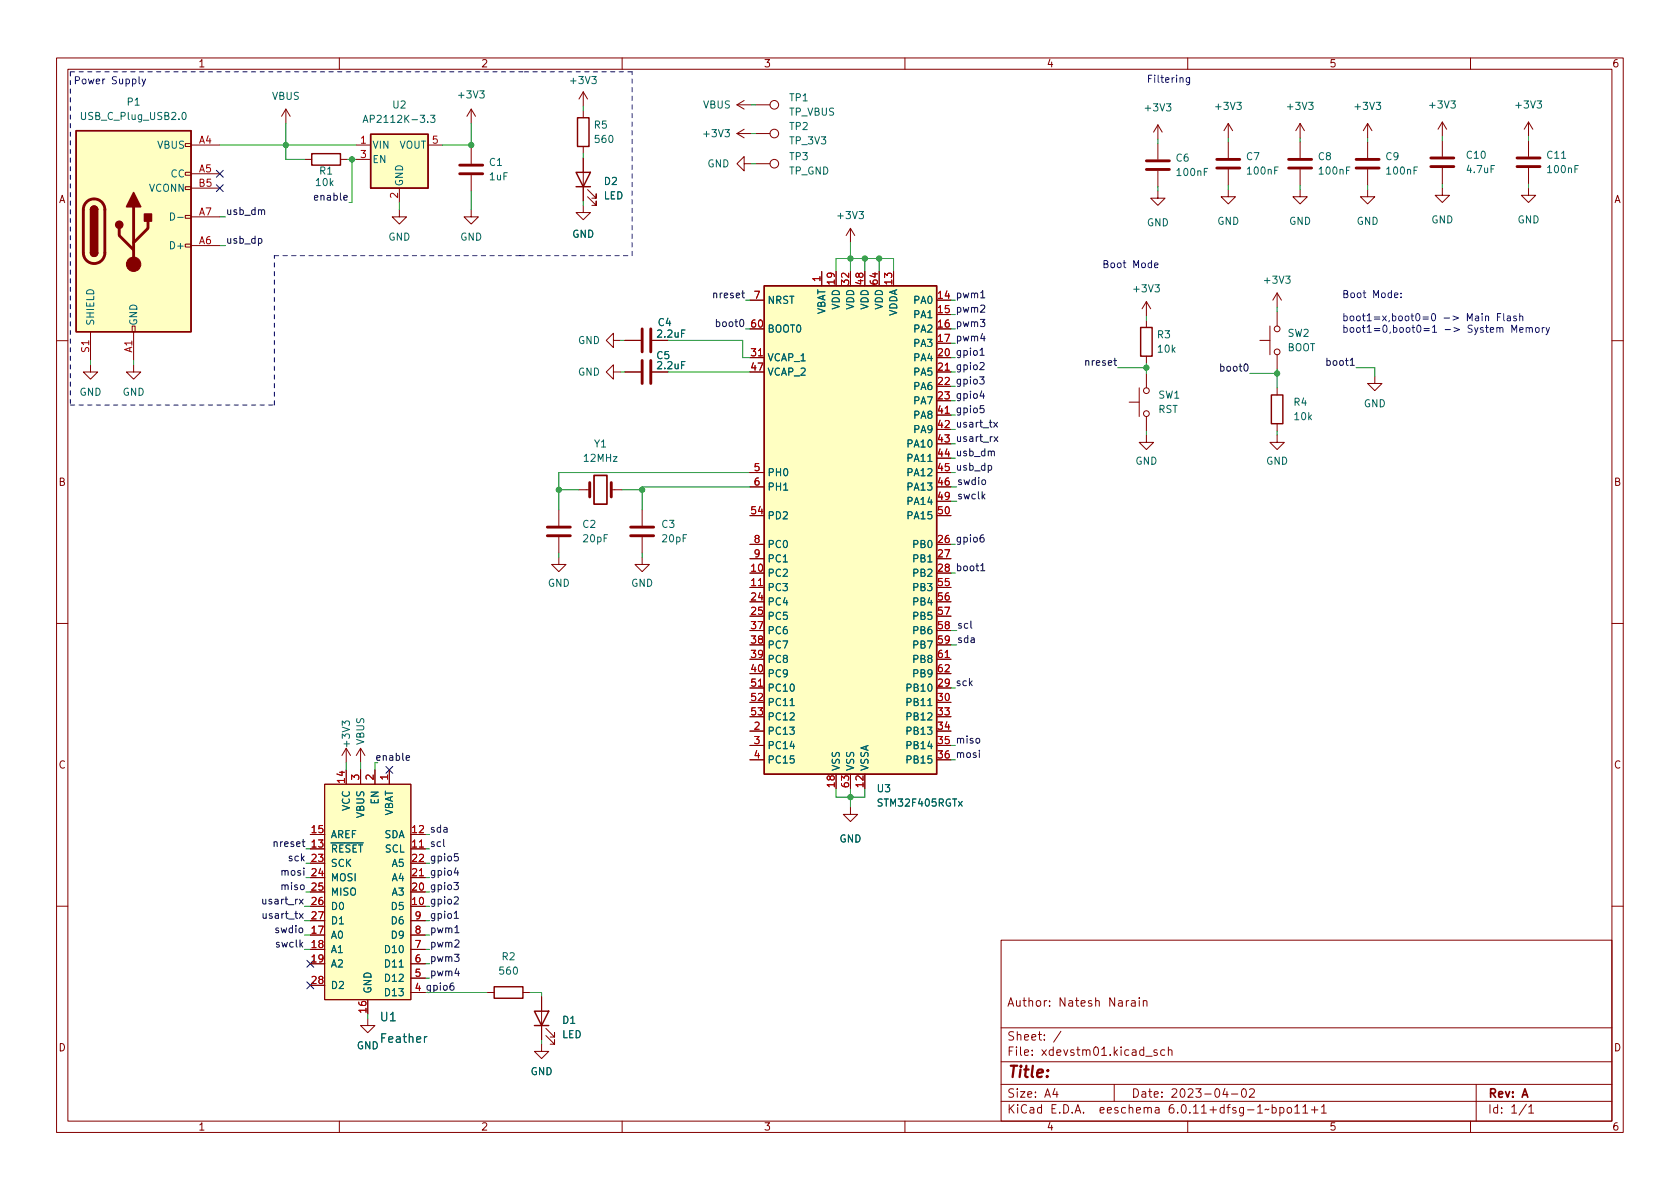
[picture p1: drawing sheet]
<svg xmlns="http://www.w3.org/2000/svg" width="297mm" height="210mm" viewBox="0 0 297 210" stroke-linecap="round" stroke-linejoin="round" font-family="sans-serif">
<g fill="none" stroke="#840000" stroke-width=".18">
<path d="M10 10.2h277v190.1h-277zM12 12.2h273v186.1h-273zM50.5 19.3l-.7 1.3M50.5 19.3v2.5M50.5 19.3l.8 1.3M60 10.2v2M83.3 19.3l-.8 1.3M83.3 19.3v2.5M83.3 19.3l.8 1.3M103.1 16.3v2.5M103.1 19.6v1.2M103.1 16.3l-.7 1.2"/>
<path d="M103.1 16.3l.8 1.2M110 10.2v2M130.3 18.5h2.5M130.3 18.5l1.3 .8M131.6 17.8l-1.3 .7M133.6 18.5h2.5M160 10.2v2M210 10.2v2M260 10.2v2M32.8 38.1h1v.5h-1zM32.8 33h1v.5h-1zM32.8 30.5h1v.5h-1z"/>
<path d="M32.8 25.4h1v.5h-1zM33.8 25.6h5.1M33.8 30.7h5.1M33.8 38.3h5.1M33.8 33.3h5.1M53.8 28.2h1.3M60.2 28.2h1.3M63 25.6h2.5M63 28.2h2.5M70.6 37.1v1.2h1.3l-1.3 1.3-1.3-1.3h1.3M70.6 33.3v2.5M75.7 25.6h2.5"/>
<path d="M83.3 37.1v1.2h1.3l-1.3 1.3-1.3-1.3h1.3M83.3 26.2v2.8M83.3 31v2.8M103.1 36.3v1.3h1.3l-1.3 1.3-1.2-1.3h1.2M103.1 25.9v1.3M103.1 27.9v7.7M103.9 34.8l1.5 1.5v-.7v.7h-.8M103.9 33.5l1.5 1.5v-.7v.7h-.8M130.3 23.6h2.5M130.3 23.6l1.3 .8M131.6 29v-1.3l-1.3 1.3 1.3 1.2v-1.2h1.2M131.6 22.9l-1.3 .7"/>
<path d="M133.6 29h2.5M133.6 23.6h2.5M204.7 33.8v1.2h1.3l-1.3 1.3-1.2-1.3h1.2M204.7 22.1l-.7 1.3M204.7 22.1v2.5M204.7 25.4v2.8M204.7 30.2v2.8M204.7 22.1l.8 1.3M217.2 33.5v1.3h1.2l-1.2 1.3-1.3-1.3h1.3M217.2 21.8v2.6M217.2 25.1v2.8M217.2 30v2.8"/>
<path d="M217.2 21.8l-.8 1.3M217.2 21.8l.7 1.3M229.9 33.5v1.3h1.2l-1.2 1.3-1.3-1.3h1.3M229.9 21.8l-.8 1.3M229.9 21.8v2.6M229.9 25.1v2.8M229.9 30v2.8M229.9 21.8l.7 1.3M241.8 33.5v1.3h1.3l-1.3 1.3-1.3-1.3h1.3M241.8 21.8v2.6M241.8 25.1v2.8M241.8 30v2.8"/>
<path d="M241.8 21.8l-.8 1.3M241.8 21.8l.8 1.3M255 33.3v1.2h1.3l-1.3 1.3-1.3-1.3h1.3M255 21.6v2.5M255 24.9v2.8M255 29.7v2.8M255 21.6l-.7 1.3M255 21.6l.8 1.3M270.3 33.3v1.2h1.2l-1.2 1.3-1.3-1.3h1.3M270.3 21.6l-.8 1.3M270.3 21.6v2.5M270.3 24.9v2.8"/>
<path d="M270.3 29.7v2.8M270.3 21.6l.7 1.3M16 58.7v5M23.4 57.7h.5v1h-.5zM23.6 58.7v5M32.8 43.2h1v.5h-1zM33.8 43.4h5.1M132.6 53.1h2.5M132.6 58.2h2.5M145.3 48v2.5M147.8 48v2.5M150.4 40.4l-.8 1.3"/>
<path d="M150.4 40.4v2.5M150.4 48v2.5M150.4 40.4l.7 1.3M152.9 48v2.5M155.4 48v2.5M158 48v2.5M165.6 53.1h2.5M165.6 55.6h2.5M165.6 58.2h2.5M202.7 53.3v2.6M202.7 56.6v1.3M202.7 53.3l-.8 1.3"/>
<path d="M202.7 53.3l.8 1.3M224.5 57.7v5M225.8 51.8l-.8 1.3M225.8 51.8v2.6M225.8 55.1v2.6M225.8 51.8l.8 1.3M10 60.2h2M16 64.5v1.3h1.3l-1.3 1.3-1.3-1.3h1.3M23.6 64.5v1.3h1.3l-1.3 1.3-1.2-1.3h1.2M108.5 60.2v-1.3l-1.3 1.3 1.3 1.3v-1.3h1.2M108.5 65.8v-1.3l-1.3 1.3 1.3 1.3v-1.3h1.2M110.5 60.2h2.8"/>
<path d="M110.5 65.8h2.8M115.3 60.2h2.8M115.3 65.8h2.8M132.6 65.8h2.5M132.6 63.2h2.5M165.6 65.8h2.5M165.6 60.7h2.5M165.6 63.2h2.5M165.6 68.3h2.5M165.6 70.9h2.5M165.6 73.4h2.5M165.6 75.9h2.5"/>
<path d="M165.6 78.5h2.5M199.6 71.1h1.8M201.4 68.6v5.1M202.7 77v1.2h1.3l-1.3 1.3-1.3-1.3h1.3M202.7 63v1.3M202.7 66v2.6M202.7 73.7v2.5M222.8 60.2h1.7M225.8 77v1.2h1.3l-1.3 1.3-1.3-1.3h1.3M225.8 62.7v2.6M225.8 68.6v1.2M225.8 74.9v1.3"/>
<path d="M243.1 66.5v1.3h1.2l-1.2 1.3-1.3-1.3h1.3M285 60.2h2M98.8 98.5v1.3h1.3l-1.3 1.3-1.3-1.3h1.3M98.8 90.2v2.8M98.8 95v2.8M102.4 86.6h1.9M108.1 86.6h1.9M113.5 98.5v1.3h1.3l-1.3 1.3-1.2-1.3h1.2M113.5 90.2v2.8M113.5 95v2.8M132.6 96.3h2.5M132.6 98.8h2.5"/>
<path d="M132.6 83.6h2.5M132.6 86.1h2.5M132.6 91.2h2.5M165.6 96.3h2.5M165.6 98.8h2.5M165.6 81h2.5M165.6 83.6h2.5M165.6 86.1h2.5M165.6 88.6h2.5M165.6 91.2h2.5M10 110.2h2M132.6 101.3h2.5"/>
<path d="M132.6 103.9h2.5M132.6 106.4h2.5M132.6 109h2.5M132.6 111.5h2.5M132.6 114h2.5M132.6 116.6h2.5M132.6 119.1h2.5M165.6 101.3h2.5M165.6 103.9h2.5M165.6 106.4h2.5M165.6 109h2.5M165.6 111.5h2.5"/>
<path d="M165.6 114h2.5M165.6 116.6h2.5M165.6 119.1h2.5M285 110.2h2M57.4 138.7h15.2v38.1h-15.2zM61.2 132.3v2.6M61.2 136.1v2.6M61.2 132.3l-.7 1.3M61.2 132.3l.8 1.3M63.8 132.3v2.6M63.8 136.1v2.6M63.8 132.3l-.8 1.3"/>
<path d="M63.8 132.3l.7 1.3M66.3 136.1v2.6M68.8 136.1v2.6M132.6 129.3h2.5M132.6 121.7h2.5M132.6 131.8h2.5M132.6 124.2h2.5M132.6 126.7h2.5M132.6 134.4h2.5M147.8 136.9v2.5M150.4 136.9v2.5M152.9 136.9v2.5"/>
<path d="M165.6 129.3h2.5M165.6 121.7h2.5M165.6 131.8h2.5M165.6 124.2h2.5M165.6 126.7h2.5M165.6 134.4h2.5M54.9 150.1h2.5M54.9 147.6h2.5M54.9 157.7h2.5M54.9 155.2h2.5M54.9 152.6h2.5M72.6 150.1h2.6"/>
<path d="M72.6 147.6h2.6M72.6 157.7h2.6M72.6 155.2h2.6M72.6 152.6h2.6M150.4 142.7v1.3h1.2l-1.2 1.3-1.3-1.3h1.3M10 160.2h2M54.9 160.3h2.5M54.9 165.3h2.5M54.9 167.9h2.5M54.9 170.4h2.5M54.9 162.8h2.5M54.9 174.2h2.5"/>
<path d="M65 176.8v2.5M72.6 175.5h2.6M72.6 160.3h2.6M72.6 165.3h2.6M72.6 167.9h2.6M72.6 170.4h2.6M72.6 162.8h2.6M72.6 173h2.6M86.1 175.5h1.3M92.5 175.5h1.2M95.8 176.3v7.6M177 166.3h108v32h-108z"/>
<path d="M185.6 177.8v.1M185.6 177v.1M285 160.2h2M60 198.3v2M65 180.1v1.3h1.3l-1.3 1.2-1.2-1.2h1.2M95.8 184.7v1.2h1.2l-1.2 1.3-1.3-1.3h1.3M96.5 183.1l1.5 1.6v-.8v.8h-.7M96.5 181.9l1.5 1.5v-.8v.8h-.7M110 198.3v2M160 198.3v2M177 194.8h108M177 191.8h108"/>
<path d="M177 187.8h108M177 181.8h108M182.5 186.5v.1M182.5 185.7v.1M184.6 183.8v.1M184.6 183v.1M187.6 182.4l-1.3 1.9M197 191.8v3M204.3 195.9h.6v.9M204.9 196.2l-.5 .1a.29 .29 0 0 0-.2 .2 .29 .29 0 0 0 .2 .3h.5M205.9 185.7l-.4-.1-.3 .3v.4l.2 .3h.5M206.6 185.8l.2-.2 .3 .1 .1 .9"/>
<path d="M206.6 185.1v1.5M210 198.3v2M217.7 193.5h1.2M219.7 192.6l.2-.1a.81 .81 0 0 1 .5 .7 .81 .81 0 0 1-.3 .8h-.1a.81 .81 0 0 1-.6-.6 .81 .81 0 0 1 .3-.8zM220.9 192.7l.6-.2 .2 .2 .1 .3-.9 1h.9M228.9 196.8h.9M230.4 195.8l.4-.5v1.5M230.4 196.8h.8M231.9 196.3h1.1M232.4 195.7v1.1M233.6 195.8l.5-.5v1.5M233.6 196.8h.9"/>
<path d="M260 198.3v2M261 191.8v6.5M270.3 195.8l.4-.5v1.5M270.3 196.8h.9"/>
<circle cx="136.9" cy="18.5" r=".76"/>
<circle cx="136.9" cy="29" r=".76"/>
<circle cx="136.9" cy="23.6" r=".76"/>
<circle cx="225.8" cy="58.2" r=".51"/>
<circle cx="202.7" cy="73.1" r=".51"/>
<circle cx="202.7" cy="69.1" r=".51"/>
<circle cx="225.8" cy="62.2" r=".51"/>
</g>
<g fill="none" stroke="#840000" stroke-width=".25">
<path d="M13.5 23.1h20.3v35.6h-20.3zM16 37.1a.64 .64 0 0 1 .6-.7 .64 .64 0 0 1 .7 .7M55.1 27.2h5.1v2h-5.1zM65.5 23.7h10.2v9.6h-10.2zM101.9 30.5h2.5l-1.3 2.5zM101.9 33h2.5M102.1 20.8h2v5.1h-2zM16 44.7a.64 .64 0 0 0 .6 .6 .64 .64 0 0 0 .7-.6M135.1 50.5h30.5v86.4h-30.5zM201.7 57.9h2v5.1h-2zM224.8 69.8h2v5.1h-2zM87.4 174.5h5.1v2h-5.1z"/>
<path d="M94.5 178.8h2.5l-1.2 2.6zM94.5 181.4h2.5"/>
</g>
<g fill="#ffffc2" stroke="#ffffc2" stroke-width=".18">
<path d="M57.4 138.7h15.2v38.1h-15.2z"/>
<path d="M65.5 23.7h10.2v9.6h-10.2z"/>
<path d="M13.5 23.1h20.3v35.6h-20.3z"/>
<path d="M135.1 50.5h30.5v86.4h-30.5z"/>
</g>
<path d="M134.1 62.9h.7M167.1 65.5h.7M167.1 73.1h.7M134.1 103.6h.7M167.1 116.3h.7M134.1 121.3h.7M74.2 149.8h.7M74.2 154.9h.7" fill="none" stroke="#a90000" stroke-width=".18"/>
<g fill="none" stroke="#006464" stroke-width=".18">
<path d="M32.3 20l.2-.1a.68 .68 0 0 1 .4 .6 .68 .68 0 0 1-.4 .6l-.2-.1-.1-.3zM84.8 16.1h.8l-.4 .4 .3 .2v.5l-.1 .1-.6-.1M104.6 13.5h.8l-.4 .5 .4 .1v.6l-.2 .1-.6-.1M206.2 18.3h.8l-.4 .5 .4 .2v.5l-.2 .1-.6-.1M218.7 18.1h.8l-.5 .5 .4 .1v.5l-.2 .2-.5-.2M231.4 18.1h.8l-.5 .5 .4 .1v.5l-.2 .2-.5-.2M243.3 18.1h.8l-.4 .5 .3 .1v.5l-.1 .2-.6-.2M256.5 17.8h.8l-.4 .5 .4 .1v.6l-.2 .1-.6-.1M271.8 17.8h.8l-.5 .5 .4 .1v.6l-.2 .1-.5-.1M30.1 37.7a.64 .64 0 0 1 .8 .6 .64 .64 0 0 1-.8 .6zM31.4 38.4h1M74.3 20.4h.8l-.4 .5 .3 .1v.5l-.2 .2-.5-.2"/>
<path d="M75.6 21.5v.2M76.1 20.4h.8l-.4 .5 .3 .1v.5l-.1 .2-.6-.2M128.2 22.9h.8l-.5 .5 .4 .1v.6l-.2 .1-.5-.1M151.9 37.4h.8l-.5 .5 .4 .1v.5l-.2 .2-.5-.2M213.5 29.8h-.6v1.2M226 29.5h-.6v1.3M238.7 29.5h-.6v1.3M250.6 29.5h-.6v1.3M264.2 29.3h-.6v1.2M276.1 28h.7M279.1 29.3h-.6v1.2M121.1 58.4h-.6v1.2"/>
<path d="M204.2 50.4h.8l-.4 .4 .3 .2v.5l-.2 .1-.5-.1M227.3 48.8h.8l-.4 .5 .3 .1v.6l-.1 .1-.6-.1M121.1 63.9h-.6v1.3M164.1 81.6h.7M60.5 128.3v-.8l.5 .4 .1-.3h.6l.1 .1-.1 .6M139.7 124.8h.7M164.1 124.8h.7M63.3 149.1h.9M169.5 141.7l.6 .9M170.1 141.7l-.6 .9M70.6 171h.7M75.5 183.3l-.3 .1-.2 .2"/>
</g>
<g fill="none" stroke="#840000" stroke-width=".51">
<path d="M15.3 35.7a1.91 1.91 0 0 1 2.1-.4 1.91 1.91 0 0 1 1.1 1.8v7.6a1.91 1.91 0 0 1-1.9 1.9 1.91 1.91 0 0 1-1.9-1.9v-7.8l.2-.6zM23.6 36.6v10.1M26.2 39.1v1.3l-2.6 2.5M81.3 30.7h4M81.3 29.2h4M202.7 30h4.1M202.7 28.4h4.1M215.1 29.7h4.1M215.1 28.2h4.1M227.8 29.7h4.1M227.8 28.2h4.1M239.8 29.7h4"/>
<path d="M239.8 28.2h4M253 29.5h4M253 27.9h4M268.2 29.5h4.1M268.2 27.9h4.1M21.1 40.4v1.3l2.5 2.5M113.5 58.2v4M115.1 58.2v4M113.5 63.7v4.1M115.1 63.7v4.1M96.8 94.7h4M96.8 93.2h4"/>
<path d="M104.3 85.3v2.6M108.1 85.3v2.6M111.5 94.7h4.1M111.5 93.2h4.1"/>
</g>
<g fill="#840000" stroke="#840000" stroke-width=".25">
<path d="M16 44.7h1.3a.64 .64 0 0 1-.7 .6 .64 .64 0 0 1-.6-.6z"/>
<path d="M16 37.1h1.3v7.6h-1.3z"/>
<path d="M16.2 36.6a.64 .64 0 0 1 .7-.1 .64 .64 0 0 1 .4 .6h-1.3z"/>
<path d="M23.6 34l1.3 2.6h-2.5z"/>
<path d="M25.5 37.8h1.3v1.3h-1.3z"/>
<circle cx="21.1" cy="39.7" r=".63"/>
</g>
<circle cx="23.6" cy="46.7" r="1.27" fill="#840000" stroke="#840000" stroke-width=".18"/>
<path d="M105 84.1h2.3v5h-2.3z" fill="none" stroke="#840000" stroke-width=".3"/>
<g fill="none" stroke="#0f0f0f" stroke-width=".18">
<path d="M46.2 37.3l.2-.2 .3 .1 .1 .7M60.8 35l.6-.1-.1-.3h-.3l-.2 .1 .1 .6h.4M45.7 42.2h.4l.2 .2-.1 .6h-.5M130.9 56.6l.2-.1a.68 .68 0 0 1 .4 .6 .68 .68 0 0 1-.4 .7l-.2-.2-.1-.3zM131.1 51.8h.5M131.3 51.4v1.1l.3 .2M173.4 52.7h.7M173.2 66.6h.8l-.4 .5 .3 .1v.6l-.1 .1-.6-.1M173.3 61.9l.3-.3v1.2M173.3 64.2l.5-.1 .2 .4-.8 .9h.8M173.3 62.8h.7M173.6 69.1l-.3 .9h.8"/>
<path d="M173.9 69.6v.9M173.9 71.7h-.6v.6l.2-.1 .4 .1 .1 .1-.1 .5-.1 .1-.5-.1M175.3 79.9l.2-.1h.3v.8M175.7 74.7l.7 .8M175.8 77.2l.6 .9M176.4 74.7l-.7 .8M176.4 77.2l-.6 .9M196.9 63.8h.5M197.1 63.3v1.1l.3 .2M220.1 64.4h.1a.68 .68 0 0 1 .5 .6 .68 .68 0 0 1-.5 .6 .84 .84 0 0 1-.1-1.2zM238.7 63.7l.4-.4v1.3M238.7 64.6h.8"/>
<path d="M173.7 84.9l.3-.1 .3 .3v.3l-.3 .3-.3-.1-.1-.2zM173.8 87.7l.3 .5M173.9 94.6h-.4a.86 .86 0 0 0 0 1.3l.4-.2 .1-.4-.2-.2h-.3l-.2 .2M174.1 87.4l-.4 .5M174.7 82.4l.4-.1 .2 .2-.1 .6h-.5M171.7 109.8v1.1l.1 .2M173.4 100l.4-.3v1.2M173.4 100.9h.7M71.8 134l.6-.1v-.2l-.4-.1-.2 .2 .1 .6h.5M172.7 130.6h.3l.2 .2v.4l-.2 .2-.3-.1-.1-.1zM173.2 132.7v.1M173.2 133.1v.9"/>
<path d="M52.9 159l.7 .9M53.2 156.5h.3l.3 .2v.4l-.3 .2h-.3l-.1-.2zM53.4 148.9h.5M53.6 159l-.7 .9M53.6 148.4v1.1l.3 .2M53.7 153.5v.1M53.7 153.9v.9M78.4 148.4v1.1l.2 .2M80.3 156h.7l-.4 .5 .4 .2v.5l-.2 .1-.5-.1M80.3 158.7l.5-.1 .2 .4-.7 .9h.7M80.6 153.4l-.3 1h.8M80.9 153.9v.9"/>
<path d="M81 151h-.6l-.1 .6 .2-.1h.4l.1 .2v.4l-.2 .1-.5-.1M52.9 161.6l.7 .8M53 164.2l.3-.1 .2 .2v.4l-.2 .2h-.3l-.1-.2zM53.2 167l.3 .5M53.5 166.6l-.5 .5M53.6 161.6l-.7 .8M80.2 173.8l-.4 .1a.86 .86 0 0 0 0 1.2l.4-.1 .1-.4-.3-.3h-.2l-.2 .3M80.3 161.5l.4-.4v1.3M80.3 162.4h.7M80.4 164.9h.8"/>
</g>
<g fill="none" stroke="#0000c2" stroke-width=".18">
<path d="M25.7 14l-.4 1.1-.2 .1M210.3 13.7v1.1l-.2 .2-.3-.1M210.3 13.8l-.3-.1-.3 .3 .1 .5h.5M198.6 46.5h.5M198.8 46.1v1.1l.3 .1M241 51.8h.5M241.2 51.4v1.1l.3 .1M250.7 57.6l.1-.1a.68 .68 0 0 1 .4 .6 .68 .68 0 0 1-.4 .7 .84 .84 0 0 1-.1-1.2zM251.6 56.1h1M251.6 56.4h1M251.8 58.1h.9M251.8 58.5h.9"/>
<path d="M253.2 55.6l.2-.1a.68 .68 0 0 1 .4 .6 .68 .68 0 0 1-.4 .6l-.2-.1-.1-.4zM253.3 57.9l.3-.4v1.3M253.3 58.8h.7M255.3 56.2h1M255.5 58.3h1M256.9 55.9l1 .3-1 .4M257.1 57.9l1 .4-1 .3"/>
</g>
<path d="M12.4 12.7v58.9M12.4 12.7h80.1M111.8 12.7h-19.3M48.5 45.2h44M91.9 45.2h19.9M111.8 45.2v-32.5M12.4 71.6h36.1M48.5 71.6v-26.4" fill="none" stroke="#0000c2" stroke-width=".18" stroke-dasharray=".8 .8"/>
<g fill="none" stroke="#009600" stroke-width=".18">
<path d="M103.1 18.8v.8M132.8 18.5h.8M38.9 25.6h24.1M38.9 38.3h1M50.5 21.8v6.4h3.3M61.5 28.2h1.5M62.2 28.2v7.6h-.5M70.6 35.8v1.3M78.2 25.6h5.1M83.3 21.8v4.4M83.3 33.8v3.3M103.1 27.2v.7"/>
<path d="M103.1 35.6v.7M132.8 23.6h.8M132.8 29h.8M204.7 24.6v.8M204.7 33v.8M217.2 24.4v.7M217.2 32.8v.7M229.9 24.4v.7M229.9 32.8v.7M241.8 24.4v.7M241.8 32.8v.7M255 24.1v.8"/>
<path d="M255 32.5v.8M270.3 24.1v.8M270.3 32.5v.8M38.9 43.4h1M131.8 53.1h.8M131.8 58.2h.8M147.8 48v-2.3h10.2v2.3M150.4 42.9v5.1M152.9 45.7v2.3M155.4 45.7v2.3M168.1 53.1h.8M168.1 58.2h.8"/>
<path d="M168.1 55.6h.8M202.7 55.9v.7M225.8 54.4v.7M16 63.7v.8M23.6 63.7v.8M109.7 65.8h.8M109.7 60.2h.8M118.1 65.8h14.5M118.1 60.2h13.2v3h1.3M168.1 65.8h.8M168.1 63.2h.8M168.1 68.3h.8"/>
<path d="M168.1 73.4h.8M168.1 60.7h.8M168.1 78.5h.8M168.1 75.9h.8M168.1 70.9h.8M197.6 65h5.1M202.7 64.3v1.7M202.7 76.2v.8M221 66h4.8M225.8 65.3v3.3M225.8 76.2v.8M239.8 65h3.3v1.5"/>
<path d="M98.8 97.8v.7M98.8 86.6h3.6M110 86.6h3.5M113.5 97.8v.7M132.6 83.6h-33.8v6.6M132.6 86.1h-19.1v4.1M168.1 96.3h.8M168.1 88.6h1.1M168.1 86.1h1.1M168.1 83.6h.8M168.1 81h.8M168.1 101.3h.8"/>
<path d="M168.1 111.5h1.1M168.1 114h1.1M61.2 134.9v1.2M63.8 134.9v1.2M66.3 134.9v1.2M147.8 139.4v1.6h5.1v-1.6M150.4 139.4v3.3M168.1 121.7h.8M168.1 134.4h.8M168.1 131.8h.8M54.1 150.1h.8M54.1 152.6h.8"/>
<path d="M54.1 157.7h.8M54.1 155.2h.8M75.2 150.1h.7M75.2 152.6h.7M75.2 157.7h.7M75.2 147.6h.7M75.2 155.2h.7M53.8 162.8h1.1M53.8 165.3h1.1M53.8 160.3h1.1M53.8 167.9h1.1M65 179.3v.8"/>
<path d="M75.2 162.8h.7M75.2 165.3h.7M75.2 160.3h.7M75.2 167.9h.7M75.2 170.4h.7M75.2 173h.7M75.2 175.5h10.9M93.7 175.5h2.1v.8M95.8 183.9v.8"/>
</g>
<path d="M38.3 30.1l1.2 1.2M38.3 32.7l1.2 1.2M39.5 30.1l-1.2 1.2M39.5 32.7l-1.2 1.2M68.2 135.5l1.2 1.2M69.4 135.5l-1.2 1.2M54.3 173.6l1.2 1.2M54.3 169.8l1.2 1.2M55.5 173.6l-1.2 1.2M55.5 169.8l-1.2 1.2" fill="none" stroke="#000084" stroke-width=".18"/>
<g fill="#009600" stroke="#009600" stroke-width=".18">
<circle cx="113.5" cy="86.6" r=".46"/>
<circle cx="98.8" cy="86.6" r=".46"/>
<circle cx="225.8" cy="66" r=".46"/>
<circle cx="202.7" cy="65" r=".46"/>
<circle cx="50.5" cy="25.6" r=".46"/>
<circle cx="62.2" cy="28.2" r=".46"/>
<circle cx="83.3" cy="25.6" r=".46"/>
<circle cx="152.9" cy="45.7" r=".46"/>
<circle cx="155.4" cy="45.7" r=".46"/>
<circle cx="150.4" cy="45.7" r=".46"/>
<circle cx="150.4" cy="141" r=".46"/>
</g>
<text font-size="2.8" fill="#840000" x="178" y="191.2">Title:</text>
<g font-size="2.1" fill="#840000">
<text x="178" y="178.5">Author:</text>
<text x="187.2" y="178.5">Natesh</text>
<text x="196.1" y="178.5">Narain</text>
<text x="178" y="184.5">Sheet:</text>
<text x="178" y="187.2">File:</text>
<text x="184.4" y="187.2">xdevstm01.kicad_sch</text>
<text x="178" y="197.4">KiCad</text>
<text x="178" y="194.6">Size:</text>
<text x="184.7" y="194.6">A4</text>
<text x="185.7" y="197.4">E.D.A.</text>
<text x="194.6" y="197.4">eeschema</text>
<text x="200" y="194.6">Date:</text>
<text x="207" y="197.4">6.0.11+dfsg-1~bpo11+1</text>
<text x="207" y="194.6">2023-04-02</text>
<text x="263" y="194.6">Rev:</text>
<text x="263" y="197.4">Id:</text>
<text x="267.1" y="197.4">1/1</text>
<text x="269.1" y="194.6">A</text>
</g>
<g font-size="2.1" fill="#006464">
<text x="67.1" y="181.1">U1</text>
<text x="67.1" y="184.9">Feather</text>
</g>
<g font-size="1.8" fill="#0000c2">
<text x="13" y="14.9">Power</text>
<text x="19.7" y="14.9">Supply</text>
<text x="202.7" y="14.6">Filtering</text>
<text x="194.8" y="47.4">Boot</text>
<text x="200.2" y="47.4">Mode</text>
<text x="237.2" y="52.7">Boot</text>
<text x="242.6" y="52.7">Mode:</text>
<text x="237.2" y="56.8">boot1=x,boot0=0</text>
<text x="237.2" y="58.8">boot1=0,boot0=1</text>
<text x="259.4" y="56.8">Main</text>
<text x="259.6" y="58.8">System</text>
<text x="264.8" y="56.8">Flash</text>
<text x="267.4" y="58.8">Memory</text>
</g>
<g font-size="1.8" fill="#840000">
<text x="35" y="12.3">1</text>
<text x="85" y="12.3">2</text>
<text x="135" y="12.3">3</text>
<text x="185" y="12.3">4</text>
<text x="235" y="12.3">5</text>
<text x="285" y="12.3">6</text>
<text x="10.4" y="36.3">A</text>
<text x="285.4" y="36.3">A</text>
<text x="10.3" y="86.3">B</text>
<text x="285.3" y="86.3">B</text>
<text x="10.3" y="136.3">C</text>
<text x="285.3" y="136.3">C</text>
<text x="10.3" y="186.3">D</text>
<text x="285.3" y="186.3">D</text>
<text x="35" y="200.3">1</text>
<text x="85" y="200.3">2</text>
<text x="135" y="200.3">3</text>
<text x="185" y="200.3">4</text>
<text x="235" y="200.3">5</text>
<text x="285" y="200.3">6</text>
</g>
<g font-size="1.8" fill="#006464">
<text x="80.7" y="17.8">+3V3</text>
<text x="100.5" y="15.2">+3V3</text>
<text x="14" y="21.6">USB_C_Plug_USB2.0</text>
<text x="22.3" y="19.1">P1</text>
<text x="48" y="18">VBUS</text>
<text x="64" y="22.1">AP2112K-3.3</text>
<text x="69.3" y="19.6">U2</text>
<text x="104.9" y="23.1">R5</text>
<text x="124.2" y="19.6">VBUS</text>
<text x="139.4" y="18.3">TP1</text>
<text x="139.4" y="20.8">TP_VBUS</text>
<text x="139.4" y="23.4">TP2</text>
<text x="202.1" y="20.1">+3V3</text>
<text x="214.6" y="19.8">+3V3</text>
<text x="227.3" y="19.8">+3V3</text>
<text x="239.2" y="19.8">+3V3</text>
<text x="252.4" y="19.6">+3V3</text>
<text x="267.6" y="19.6">+3V3</text>
<text x="27.7" y="26.7">VBUS</text>
<text x="65.8" y="26.7">VIN</text>
<text x="65.8" y="29.2">EN</text>
<text x="70.6" y="26.7">VOUT</text>
<text x="86.4" y="29.7">C1</text>
<text x="104.9" y="25.7">560</text>
<text x="124.1" y="24.6">+3V3</text>
<text x="125" y="30">GND</text>
<text x="139.4" y="28.7">TP3</text>
<text x="139.4" y="25.9">TP_3V3</text>
<text x="207.8" y="29">C6</text>
<text x="220.2" y="28.7">C7</text>
<text x="232.9" y="28.7">C8</text>
<text x="244.9" y="28.7">C9</text>
<text x="259.1" y="28.4">C10</text>
<text x="273.3" y="28.4">C11</text>
<text x="26.3" y="34.3">VCONN</text>
<text x="30.1" y="31.8">CC</text>
<text x="55.6" y="33.3">10k</text>
<text x="56.3" y="31.2">R1</text>
<text x="71.6" y="33" transform="rotate(-90 71.6 33)">GND</text>
<text x="86.4" y="32.3">1uF</text>
<text x="106.7" y="33.1">D2</text>
<text x="106.7" y="35.6">LED</text>
<text x="139.4" y="31.2">TP_GND</text>
<text x="207.8" y="31.5">100nF</text>
<text x="220.2" y="31.2">100nF</text>
<text x="232.9" y="31.2">100nF</text>
<text x="244.9" y="31.2">100nF</text>
<text x="259.1" y="31">4.7uF</text>
<text x="273.3" y="31">100nF</text>
<text x="147.8" y="39.1">+3V3</text>
<text x="202.7" y="40.4">GND</text>
<text x="215.2" y="40.1">GND</text>
<text x="227.9" y="40.1">GND</text>
<text x="239.8" y="40.1">GND</text>
<text x="253" y="39.9">GND</text>
<text x="268.2" y="39.9">GND</text>
<text x="29.8" y="44.5">D+</text>
<text x="68.6" y="42.9">GND</text>
<text x="81.3" y="42.9">GND</text>
<text x="101.1" y="42.4">GND</text>
<text x="200.1" y="52.1">+3V3</text>
<text x="223.2" y="50.5">+3V3</text>
<text x="17" y="57.7" transform="rotate(-90 17 57.7)">SHIELD</text>
<text x="24.6" y="57.7" transform="rotate(-90 24.6 57.7)">GND</text>
<text x="116.2" y="58">C4</text>
<text x="135.6" y="59.2">BOOT0</text>
<text x="135.6" y="54.1">NRST</text>
<text x="146.3" y="55.6" transform="rotate(-90 146.3 55.6)">VBAT</text>
<text x="148.9" y="54.8" transform="rotate(-90 148.9 54.8)">VDD</text>
<text x="151.4" y="54.8" transform="rotate(-90 151.4 54.8)">VDD</text>
<text x="153.9" y="54.8" transform="rotate(-90 153.9 54.8)">VDD</text>
<text x="156.5" y="54.8" transform="rotate(-90 156.5 54.8)">VDD</text>
<text x="159" y="55.9" transform="rotate(-90 159 55.9)">VDDA</text>
<text x="161.4" y="54.1">PA0</text>
<text x="161.4" y="56.6">PA1</text>
<text x="161.4" y="59.2">PA2</text>
<text x="227.6" y="59.9">SW2</text>
<text x="102.1" y="61.2">GND</text>
<text x="116" y="60.1">2.2uF</text>
<text x="116" y="63.9">C5</text>
<text x="116" y="65.7">2.2uF</text>
<text x="135.6" y="64.3">VCAP_1</text>
<text x="161.4" y="61.7">PA3</text>
<text x="161.4" y="64.3">PA4</text>
<text x="204.5" y="60.2">R3</text>
<text x="204.5" y="62.7">10k</text>
<text x="227.6" y="62.5">BOOT</text>
<text x="14" y="70.4">GND</text>
<text x="21.6" y="70.4">GND</text>
<text x="102.1" y="66.8">GND</text>
<text x="135.6" y="66.8">VCAP_2</text>
<text x="161.4" y="66.8">PA5</text>
<text x="161.4" y="69.3">PA6</text>
<text x="161.4" y="71.9">PA7</text>
<text x="204.7" y="70.9">SW1</text>
<text x="161.4" y="74.4">PA8</text>
<text x="161.4" y="77">PA9</text>
<text x="204.7" y="73.4">RST</text>
<text x="228.6" y="72.1">R4</text>
<text x="228.6" y="74.7">10k</text>
<text x="241.1" y="72.4">GND</text>
<text x="103" y="82">12MHz</text>
<text x="104.9" y="79.5">Y1</text>
<text x="160.2" y="79.5">PA10</text>
<text x="160.2" y="82">PA11</text>
<text x="200.7" y="82.6">GND</text>
<text x="223.8" y="82.6">GND</text>
<text x="135.6" y="84.6">PH0</text>
<text x="135.6" y="87.1">PH1</text>
<text x="160.2" y="84.6">PA12</text>
<text x="160.2" y="87.1">PA13</text>
<text x="160.2" y="89.7">PA14</text>
<text x="102.9" y="93.7">C2</text>
<text x="116.8" y="93.7">C3</text>
<text x="135.6" y="92.2">PD2</text>
<text x="160.2" y="92.2">PA15</text>
<text x="102.9" y="96.3">20pF</text>
<text x="116.8" y="96.3">20pF</text>
<text x="135.6" y="97.3">PC0</text>
<text x="135.6" y="99.8">PC1</text>
<text x="161.2" y="97.3">PB0</text>
<text x="161.2" y="99.8">PB1</text>
<text x="96.8" y="104.1">GND</text>
<text x="111.5" y="104.1">GND</text>
<text x="135.6" y="102.4">PC2</text>
<text x="135.6" y="104.9">PC3</text>
<text x="135.6" y="107.4">PC4</text>
<text x="161.2" y="102.4">PB2</text>
<text x="161.2" y="104.9">PB3</text>
<text x="161.2" y="107.4">PB4</text>
<text x="135.6" y="110">PC5</text>
<text x="135.6" y="112.5">PC6</text>
<text x="161.2" y="110">PB5</text>
<text x="161.2" y="112.5">PB6</text>
<text x="135.6" y="115.1">PC7</text>
<text x="135.6" y="117.6">PC8</text>
<text x="161.2" y="115.1">PB7</text>
<text x="161.2" y="117.6">PB8</text>
<text x="135.6" y="120.1">PC9</text>
<text x="135.6" y="122.7">PC10</text>
<text x="135.6" y="125.2">PC11</text>
<text x="160" y="122.7">PB10</text>
<text x="160" y="125.2">PB11</text>
<text x="161.2" y="120.1">PB9</text>
<text x="64.8" y="131.8" transform="rotate(-90 64.8 131.8)">VBUS</text>
<text x="135.6" y="130.3">PC13</text>
<text x="135.6" y="127.8">PC12</text>
<text x="160" y="127.8">PB12</text>
<text x="160" y="130.3">PB13</text>
<text x="62.2" y="132.4" transform="rotate(-90 62.2 132.4)">+3V3</text>
<text x="135.6" y="132.8">PC14</text>
<text x="135.6" y="135.4">PC15</text>
<text x="148.9" y="136.4" transform="rotate(-90 148.9 136.4)">VSS</text>
<text x="151.4" y="136.4" transform="rotate(-90 151.4 136.4)">VSS</text>
<text x="153.9" y="136.4" transform="rotate(-90 153.9 136.4)">VSSA</text>
<text x="160" y="132.8">PB14</text>
<text x="160" y="135.4">PB15</text>
<text x="62.2" y="143.5" transform="rotate(-90 62.2 143.5)">VCC</text>
<text x="67.3" y="142.3" transform="rotate(-90 67.3 142.3)">EN</text>
<text x="154.9" y="140.5">U3</text>
<text x="154.9" y="143">STM32F405RGTx</text>
<text x="58.4" y="148.6">AREF</text>
<text x="64.8" y="144.7" transform="rotate(-90 64.8 144.7)">VBUS</text>
<text x="67.9" y="148.6">SDA</text>
<text x="69.9" y="144.3" transform="rotate(-90 69.9 144.3)">VBAT</text>
<text x="148.4" y="149.4">GND</text>
<text x="58.4" y="151.1">~{RESET}</text>
<text x="58.4" y="153.7">SCK</text>
<text x="68" y="151.1">SCL</text>
<text x="69.2" y="153.7">A5</text>
<text x="58.4" y="156.2">MOSI</text>
<text x="58.4" y="158.8">MISO</text>
<text x="58.4" y="161.3">D0</text>
<text x="69" y="161.3">D5</text>
<text x="69.2" y="158.8">A3</text>
<text x="69.2" y="156.2">A4</text>
<text x="58.4" y="166.4">A0</text>
<text x="58.4" y="163.8">D1</text>
<text x="69" y="166.4">D9</text>
<text x="69" y="163.8">D6</text>
<text x="58.4" y="168.9">A1</text>
<text x="58.4" y="171.5">A2</text>
<text x="67.8" y="174">D12</text>
<text x="67.8" y="171.5">D11</text>
<text x="67.8" y="168.9">D10</text>
<text x="88" y="172.7">560</text>
<text x="88.6" y="170.2">R2</text>
<text x="58.4" y="175.3">D2</text>
<text x="66" y="175.8" transform="rotate(-90 66 175.8)">GND</text>
<text x="67.8" y="176.5">D13</text>
<text x="63" y="185.9">GND</text>
<text x="99.3" y="181.4">D1</text>
<text x="99.3" y="184">LED</text>
<text x="93.7" y="190.5">GND</text>
</g>
<g font-size="1.8" fill="#a90000">
<text x="35.1" y="25.4">A4</text>
<text x="63.6" y="25.4">1</text>
<text x="63.6" y="27.9">3</text>
<text x="76.3" y="25.4">5</text>
<text x="35" y="33">B5</text>
<text x="35.1" y="30.5">A5</text>
<text x="70.4" y="35.2" transform="rotate(-90 70.4 35.2)">2</text>
<text x="35.1" y="38.1">A7</text>
<text x="35.1" y="43.2">A6</text>
<text x="133.2" y="52.8">7</text>
<text x="145" y="50" transform="rotate(-90 145 50)">1</text>
<text x="147.6" y="50.6" transform="rotate(-90 147.6 50.6)">19</text>
<text x="150.1" y="50.6" transform="rotate(-90 150.1 50.6)">32</text>
<text x="152.7" y="50.6" transform="rotate(-90 152.7 50.6)">48</text>
<text x="155.2" y="50.6" transform="rotate(-90 155.2 50.6)">64</text>
<text x="157.7" y="50.6" transform="rotate(-90 157.7 50.6)">13</text>
<text x="165.6" y="52.8">14</text>
<text x="132.6" y="57.9">60</text>
<text x="165.6" y="55.4">15</text>
<text x="165.6" y="57.9">16</text>
<text x="15.7" y="62.5" transform="rotate(-90 15.7 62.5)">S1</text>
<text x="23.4" y="62.4" transform="rotate(-90 23.4 62.4)">A1</text>
<text x="132.6" y="63">31</text>
<text x="132.6" y="65.5">47</text>
<text x="165.6" y="60.4">17</text>
<text x="165.6" y="63">20</text>
<text x="165.6" y="65.5">21</text>
<text x="165.6" y="68.1">22</text>
<text x="165.6" y="70.6">23</text>
<text x="165.6" y="73.1">41</text>
<text x="165.6" y="75.7">42</text>
<text x="133.2" y="83.3">5</text>
<text x="165.6" y="78.2">43</text>
<text x="165.6" y="80.8">44</text>
<text x="165.6" y="83.3">45</text>
<text x="133.2" y="85.8">6</text>
<text x="165.6" y="85.8">46</text>
<text x="165.6" y="88.4">49</text>
<text x="132.6" y="90.9">54</text>
<text x="165.6" y="90.9">50</text>
<text x="132.6" y="101.1">10</text>
<text x="133.2" y="96">8</text>
<text x="133.2" y="98.5">9</text>
<text x="165.6" y="96">26</text>
<text x="165.6" y="98.5">27</text>
<text x="165.6" y="101.1">28</text>
<text x="132.6" y="103.6">11</text>
<text x="132.6" y="106.2">24</text>
<text x="165.6" y="103.6">55</text>
<text x="165.6" y="106.2">56</text>
<text x="132.6" y="108.7">25</text>
<text x="132.6" y="111.2">37</text>
<text x="132.6" y="113.8">38</text>
<text x="165.6" y="108.7">57</text>
<text x="165.6" y="111.2">58</text>
<text x="165.6" y="113.8">59</text>
<text x="132.6" y="116.3">39</text>
<text x="132.6" y="118.9">40</text>
<text x="165.6" y="116.3">61</text>
<text x="165.6" y="118.9">62</text>
<text x="132.6" y="121.4">51</text>
<text x="132.6" y="123.9">52</text>
<text x="165.6" y="121.4">29</text>
<text x="165.6" y="123.9">30</text>
<text x="132.6" y="126.5">53</text>
<text x="133.2" y="129">2</text>
<text x="133.2" y="131.6">3</text>
<text x="165.6" y="126.5">33</text>
<text x="165.6" y="129">34</text>
<text x="165.6" y="131.6">35</text>
<text x="133.2" y="134.1">4</text>
<text x="165.6" y="134.1">36</text>
<text x="61" y="138.7" transform="rotate(-90 61 138.7)">14</text>
<text x="63.5" y="138.1" transform="rotate(-90 63.5 138.1)">3</text>
<text x="66" y="138.1" transform="rotate(-90 66 138.1)">2</text>
<text x="68.6" y="138.1" transform="rotate(-90 68.6 138.1)">1</text>
<text x="147.6" y="139.5" transform="rotate(-90 147.6 139.5)">18</text>
<text x="150.1" y="139.5" transform="rotate(-90 150.1 139.5)">63</text>
<text x="152.7" y="139.5" transform="rotate(-90 152.7 139.5)">12</text>
<text x="54.8" y="149.9">13</text>
<text x="54.8" y="147.3">15</text>
<text x="72.6" y="149.9">11</text>
<text x="72.6" y="147.3">12</text>
<text x="54.8" y="152.4">23</text>
<text x="54.8" y="154.9">24</text>
<text x="72.6" y="154.9">21</text>
<text x="72.6" y="152.4">22</text>
<text x="54.8" y="157.5">25</text>
<text x="54.8" y="160">26</text>
<text x="72.6" y="160">10</text>
<text x="72.6" y="157.5">20</text>
<text x="54.8" y="165.1">17</text>
<text x="54.8" y="167.6">18</text>
<text x="54.8" y="162.6">27</text>
<text x="73.2" y="167.6">7</text>
<text x="73.2" y="165.1">8</text>
<text x="73.2" y="162.6">9</text>
<text x="54.8" y="170.2">19</text>
<text x="54.8" y="174">28</text>
<text x="73.2" y="172.7">5</text>
<text x="73.2" y="170.2">6</text>
<text x="64.8" y="179.3" transform="rotate(-90 64.8 179.3)">16</text>
<text x="73.2" y="175.3">4</text>
</g>
<g font-size="1.8" fill="#0f0f0f">
<text x="55.3" y="35.5">enable</text>
<text x="39.9" y="38">usb_dm</text>
<text x="39.9" y="43.1">usb_dp</text>
<text x="125.8" y="52.7">nreset</text>
<text x="168.9" y="52.7">pwm1</text>
<text x="126.3" y="57.8">boot0</text>
<text x="168.9" y="55.3">pwm2</text>
<text x="168.9" y="57.8">pwm3</text>
<text x="168.9" y="60.4">pwm4</text>
<text x="168.9" y="62.9">gpio1</text>
<text x="168.9" y="65.4">gpio2</text>
<text x="191.6" y="64.7">nreset</text>
<text x="215.4" y="65.7">boot0</text>
<text x="234.2" y="64.7">boot1</text>
<text x="168.9" y="68">gpio3</text>
<text x="168.9" y="70.5">gpio4</text>
<text x="168.9" y="75.6">usart_tx</text>
<text x="168.9" y="73.1">gpio5</text>
<text x="168.9" y="78.1">usart_rx</text>
<text x="168.9" y="83.2">usb_dp</text>
<text x="168.9" y="80.7">usb_dm</text>
<text x="169.2" y="85.8">swdio</text>
<text x="169.2" y="88.3">swclk</text>
<text x="168.9" y="95.9">gpio6</text>
<text x="168.9" y="101">boot1</text>
<text x="169.2" y="111.2">scl</text>
<text x="169.2" y="113.7">sda</text>
<text x="168.9" y="121.3">sck</text>
<text x="168.9" y="131.5">miso</text>
<text x="168.9" y="134">mosi</text>
<text x="48.1" y="149.8">nreset</text>
<text x="75.9" y="147.2">sda</text>
<text x="75.9" y="149.8">scl</text>
<text x="49.5" y="154.8">mosi</text>
<text x="50.8" y="152.3">sck</text>
<text x="75.9" y="154.8">gpio4</text>
<text x="75.9" y="152.3">gpio5</text>
<text x="46.1" y="159.9">usart_rx</text>
<text x="49.5" y="157.4">miso</text>
<text x="75.9" y="159.9">gpio2</text>
<text x="75.9" y="157.4">gpio3</text>
<text x="46.1" y="162.5">usart_tx</text>
<text x="48.4" y="165">swdio</text>
<text x="48.6" y="167.5">swclk</text>
<text x="75.9" y="167.5">pwm2</text>
<text x="75.9" y="165">pwm1</text>
<text x="75.9" y="162.5">gpio1</text>
<text x="75.9" y="170.1">pwm3</text>
<text x="75.9" y="172.6">pwm4</text>
<text x="73.2" y="175.3">4 gpio6</text>
</g>
<text font-size="1.8" fill="#009600" x="66.3" y="134.5">enable</text>
</svg>
